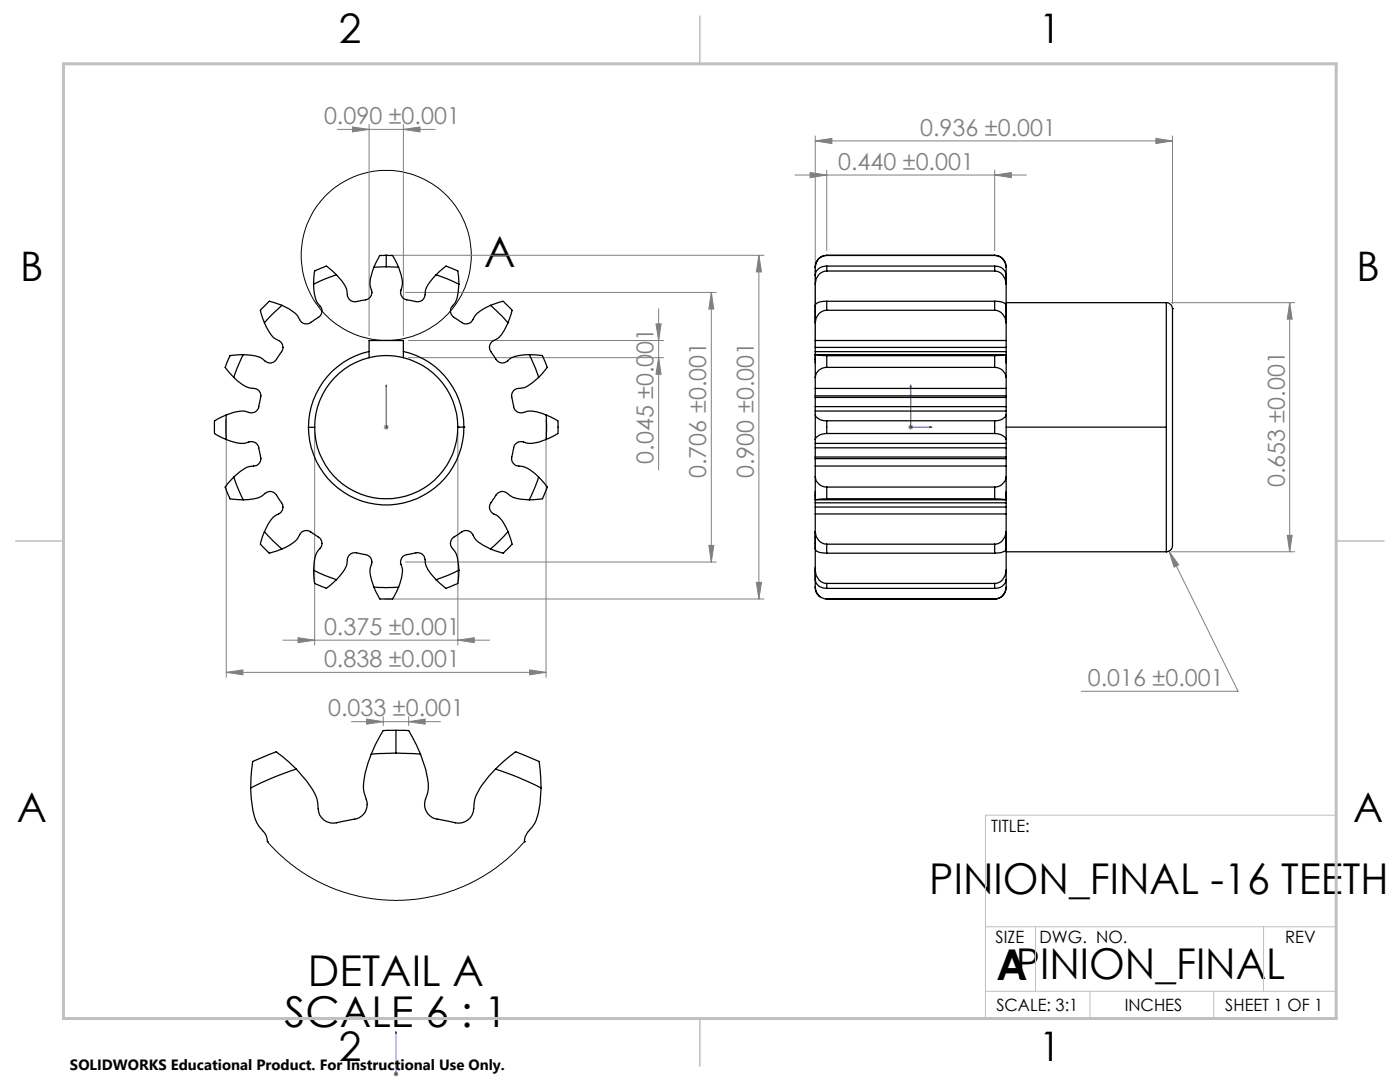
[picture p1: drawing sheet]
<svg xmlns="http://www.w3.org/2000/svg" width="279mm" height="216mm" viewBox="0 0 279 216" stroke-linecap="round" stroke-linejoin="round" font-family="sans-serif">
<circle cx="77.1" cy="51" r="17" fill="none" stroke="#000" stroke-width=".2"/>
<path d="M77.1 76.8v.4v-.4M77.1 76.8v8.4M181.8 76.8l.1 .4h-.3zM181.8 76.8v8.4h4.2M77.1 85.1v.2zM77.1 85.2h.1M185.6 85.1l.4 .1-.4 .1zM79 214.2v.2zM79 205.8v.5v-.5M79 214.3h.1M79 205.8v8.5" fill="none" stroke="#00f" stroke-width=".2"/>
<g fill="none" stroke="#808080" stroke-width=".2">
<path d="M67.3 25.8h19.6M70.3 25.3l3.4 .5-3.4 .5zM73.7 24.8v42.2M80.5 25.8l3.3-.5v1zM80.5 24.8v42.2M158.6 34.9h46.3M161.7 34.4l3.3 .5-3.3 .6zM162.7 28.1l3.3-.5v1zM162.7 27.1v42.1M162.7 28.1h71.3M165 33.9v16.1M198.5 34.9l3.3-.5v1.1z"/>
<path d="M198.5 33.9v16.1M230.7 27.6l3.3 .5-3.3 .5zM234 27.1v33.5M78.1 50.9h74.4M80.9 58.3h62M142 58.3v53.8M142 58.3l.5 3.4h-1zM151.4 50.9l.6 3.4h-1zM151.4 50.9v68.6M81.5 71.4h50.9M81.5 67.9h50.9M130.9 64.6h1l-.5 3.3z"/>
<path d="M131.4 71.4l.5 3.3h-1zM131.4 61.6v32.2M233.8 60.4h24.6M257.4 60.4v49.7M257.4 60.4l.5 3.3h-1zM45.2 83.8v51.3M62.8 86.3v42.4M76.6 85.2h1M76.7 84.9l.7 .7M77.1 84.7v1.1M77.4 84.9l-.7 .7M91.4 86.2v42.5"/>
<path d="M109 83.8v51.3M181.3 85.2h.9M181.4 84.9l.7 .7M181.8 84.7v1.1M182.1 84.9l-.7 .7M76.8 119.5h75.7M80.9 112.1h62M141.5 108.8h1l-.5 3.3zM151 116.2h1l-.6 3.3zM233.3 110l1.9 2.7-.9 .5zM233.3 110l13.8 27.9h-31.3M233.8 110.1h24.6"/>
<path d="M233.9 109.4l-.4 .4M256.9 106.8h1l-.5 3.3zM45.2 134.2l3.3-.5v1zM45.2 134.2h63.8M56.4 127.7h41.3M59.5 127.2l3.3 .5-3.3 .5zM91.4 127.7l3.3-.5v1zM105.7 133.7l3.3 .5-3.3 .5zM70.1 144h17.8M73.2 143.5l3.3 .5-3.3 .5zM76.5 143v1.8M81.6 144l3.2-.5v1z"/>
<path d="M81.6 143v1.8M78.5 214.3h1M78.7 214l.7 .7M79 213.8v1M79.4 214l-.7 .7"/>
</g>
<path d="M266.7 153.3v49.9h-240M266.7 162.7h-70v40.5M196.7 184.9h70M196.7 197.8h70M206.7 184.9v12.9M217.5 197.8v5.4M242.2 197.8v5.4M252.2 184.9v12.9" fill="none" stroke="#c0c0c0" stroke-width=".2"/>
<path d="M139.7 3.2v9.5M3.1 107.9h9.6M266.7 107.9h9.5M139.7 203.2v9.6" fill="none" stroke="#c0c0c0" stroke-width=".3"/>
<path d="M12.7 12.7h254v190.5h-254z" fill="none" stroke="#c0c0c0" stroke-width=".6"/>
<g fill="#00f">
<path d="M77.1 85.1v.2zM77.1 76.8v.4z"/>
<path d="M79 214.2v.2zM79 205.8v.5z"/>
<path d="M185.6 85.1l.4 .1-.4 .1zM181.8 76.8l.1 .4h-.3z"/>
</g>
<g fill="#808080">
<path d="M198.5 34.9l3.3-.5v1.1zM161.7 34.4l3.3 .5-3.3 .6z"/>
<path d="M45.2 134.2l3.3-.5v1zM105.7 133.7l3.3 .5-3.3 .5zM59.5 127.2l3.3 .5-3.3 .5zM91.4 127.7l3.3-.5v1zM233.3 110l1 3.2 .9-.5zM73.2 143.5l3.3 .5-3.3 .5zM81.6 144l3.2-.5v1z"/>
<path d="M80.5 25.8l3.3-.5v1zM70.3 25.3l3.4 .5-3.4 .5z"/>
<path d="M151 116.2h1l-.6 3.3zM151.4 50.9l.6 3.4h-1z"/>
<path d="M131.4 71.4l.5 3.3h-1zM130.9 64.6h1l-.5 3.3z"/>
<path d="M142 58.3l.5 3.4h-1zM141.5 108.8h1l-.5 3.3zM257.4 60.4l.5 3.3h-1zM256.9 106.8h1l-.5 3.3z"/>
<path d="M162.7 28.1l3.3-.5v1zM230.7 27.6l3.3 .5-3.3 .5z"/>
</g>
<g fill="none" stroke="#000" stroke-width=".25">
<path d="M62.6 56.7a6.1 6.1 0 0 0 1.4 4.5 1.56 1.56 0 0 1-.9 2.4l-.3 .2a2.36 2.36 0 0 1-2.3 .7l-.5-.4a4.8 4.8 0 0 0-2.3-2.5l-1.4-.7M67.1 54.8l-4.5 1.9M67.1 54.8l-2-1.7-1.1 .5-1.2 .5-.2 2.6M74.6 53.3a5.8 5.8 0 0 0-.5 4.6 1.53 1.53 0 0 1-1.6 2l-.5 .1a1.89 1.89 0 0 1-2.6-.9 4.5 4.5 0 0 0-1.2-3.1l-1.1-1.2M77.1 53.2l-2.5 .1M77.1 53.2l2.5 .1M77.1 50.9l-.5 .1a.82 .82 0 0 0-1.1 .6l-.9 1.7M77.1 50.9v2.3M77.1 50.9l.4 .1a.86 .86 0 0 1 1.2 .6l.9 1.7M79.6 53.3a7.5 7.5 0 0 1 .7 3l-.3 1.6a1.53 1.53 0 0 0 1.6 2l.5 .1a2.32 2.32 0 0 0 2.4-.3l.3-.6a4.2 4.2 0 0 1 .9-2.7l1.3-1.6M87 54.8l4.6 1.9M87 54.8l2-1.7 1.2 .5 1.2 .5 .2 2.6"/>
<path d="M91.6 56.7l-.3 2.6a4.8 4.8 0 0 1-1.3 2.2 1.69 1.69 0 0 0 1.2 2.2l.2 .1a2.76 2.76 0 0 0 2 .8 1.77 1.77 0 0 0 1.3-1.4l.2-.4a8.9 8.9 0 0 1 3-1.9M162.7 56.7v7.6M162.7 53.3v1.7M165 54.1a2.42 2.42 0 0 0-2.3 2.6M165 53.1v1M165 53.1a2.04 2.04 0 0 0-2.3 2.6v1M165 51a2.33 2.33 0 0 0-2.3 2.3M165 50.9v.1M165 50.9a2.31 2.31 0 0 0-2.3 2.4M165 50.9h33.5M165 54.1h33.5M165 53.1h33.5"/>
<path d="M165 51h33.5M198.5 54.1a2.42 2.42 0 0 1 2.3 2.6M198.5 53.1v1M198.5 53.1a2.08 2.08 0 0 1 2.3 2.6v1M198.5 51a2.33 2.33 0 0 1 2.3 2.3M198.5 50.9v.1M198.5 50.9a2.31 2.31 0 0 1 2.3 2.4M200.8 56.7v4.2M200.8 53.3v3.3M46.7 75.3a6.1 6.1 0 0 0 4.5 2.3 1.9 1.9 0 0 1 .7 2.4l-.1 .2a2.37 2.37 0 0 1-1.2 2.1 2.06 2.06 0 0 1-1.6-.2h-1.4l-2.4 .7M48.5 70.8l-1.2 2.8-.6 1.7M48.5 70.8l-2.6 .1-.6 1.5-.4 .9 1.8 2"/>
<path d="M52.8 64.4a5.7 5.7 0 0 0 3 3.7 1.69 1.69 0 0 1 0 2.6l-.1 .2a2 2 0 0 1-2.3 1.5l-.2-.2a4.5 4.5 0 0 0-3.1-1.3l-1.6-.1M56.3 60.9l-3.5 3.5M56.3 60.9l-2.6-.8-1.5 1.6-.2 .2v.4l.8 2.1M73.7 71.4a14.3 14.3 0 0 0-10.9 13.9M73.7 70.1a15.5 15.5 0 0 0-12.1 15.2M73.7 70.1v1.3M73.7 71.4a14 14 0 0 1 6.8 0M73.7 70.1v-2.2h6.8v2.2M80.5 70.1a15.4 15.4 0 0 1 12.1 15.1M80.5 71.4a14.3 14.3 0 0 1 10.9 13.8M80.5 70.1v1.3M97.9 60.9l3.5 3.5"/>
<path d="M97.9 60.9l2.5-.8 .2 .2 1.6 1.6-.8 2.5M101.4 64.4a9.1 9.1 0 0 1-1.7 2.8l-.6 .5a1.73 1.73 0 0 0-1.4 1.2 1.73 1.73 0 0 0 .7 1.8l.1 .2a2 2 0 0 0 2.2 1.5l.3-.2a4.5 4.5 0 0 1 2.6-1.3l2-.1M105.6 70.8l1.3 2.8 .6 1.7M105.6 70.8l2.7 .2 .7 1.7 .2 .6-1.7 2M107.5 75.3l-1.2 1a4.8 4.8 0 0 1-3.3 1.3 1.97 1.97 0 0 0-.7 2.6 2.79 2.79 0 0 0 .9 2l.3 .1a2.14 2.14 0 0 0 1.6-.2l.5-.1a8.1 8.1 0 0 1 3.4 .8M162.7 70.8h38.1l-2.3 .2M162.7 75.3v2.2M162.7 70.8v4.5M162.7 70.8l2.3 .2M162.7 77.5v1.5M162.7 64.4v3.5M162.7 79.3v1.8"/>
<path d="M162.7 79v.3M162.7 70.2v2.2M162.7 67.9v1.4M162.7 69.3v.9M162.7 67.9h38.1M162.7 77.5h38.1M162.7 79h38.1M162.7 79.3h38.1M162.7 70.2h38.1M162.7 69.3h38.1M165 73.3h-.4a2.25 2.25 0 0 0-1.9 2M165 71v2.3"/>
<path d="M165 61.9a2.41 2.41 0 0 0-2.3 2.5M165 60.1v1.8M165 60.1h-.8a1.68 1.68 0 0 0-1.5 .8v3.5M165 73.3h33.5M165 71h33.5M165 61.9h33.5M165 60.1h33.5M198.5 71v2.3M198.5 73.3h.4a2.25 2.25 0 0 1 1.9 2M198.5 61.9a2.41 2.41 0 0 1 2.3 2.5M198.5 60.1v1.8M198.5 60.1h.8a1.68 1.68 0 0 1 1.5 .8"/>
<path d="M200.8 70.8v4.5M200.8 75.3v2.2M200.8 77.5v1.5M200.8 64.4v3.5M200.8 60.9v3.5M200.8 79.3v1.8M200.8 79v.3M200.8 70.2v2.2M200.8 67.9v1.4M200.8 69.3v.9M200.8 61.1v3.2M200.8 60.4h32"/>
<path d="M232.8 60.4v24.8M232.8 60.4a1.27 1.27 0 0 1 1.2 1.2M234 61.6v45.7a3.2 3.2 0 0 1-.4 2.4l-.8 .4M234 61.6h.1M45.2 87.7a6 6 0 0 0 4.8 .4 1.74 1.74 0 0 1 1.8 1.9 2.63 2.63 0 0 1-.2 2.5l-.4 .4a4.8 4.8 0 0 0-3.4 1.3l-1.1 1M45.2 82.8v4.9M45.2 82.8l-2.1 1a.84 .84 0 0 0-.3 1.1v.8a.86 .86 0 0 0 .6 1.2l1.8 .8M46.7 95.2l.6 1.7 1.2 2.8M46.7 95.2l-1.8 2 .4 .9 .6 1.5 2.6 .1M48.5 99.7a6 6 0 0 0 4.7-1.4 1.67 1.67 0 0 1 2.3 1.1 2.59 2.59 0 0 1 .8 2.4l-.3 .5a4.4 4.4 0 0 0-2 1.5l-1.2 2.3M61.6 85.3h1.2M91.4 85.2h1.2"/>
<path d="M91.4 85.2h.1M91.4 85.2a14.3 14.3 0 0 1-14.3 14.3 14.3 14.3 0 0 1-14.3-14.2M92.6 85.2a15.5 15.5 0 0 1-15.5 15.6 15.5 15.5 0 0 1-15.5-15.5M92.6 85.2h.1M105.6 99.7l-1.6-.1a4.5 4.5 0 0 1-3-1.3 1.67 1.67 0 0 0-2.4 1.1 2.59 2.59 0 0 0-.8 2.4l.4 .5a4.6 4.6 0 0 1 2.2 1.9l1 1.9M107.5 95.2l-.6 1.7-1.3 2.8M107.5 95.2l1.7 2-.2 .6-.7 1.7-2.7 .2M109 82.8l.1 1.8-.1 3.1M109 87.7l-1.5 .5a4.7 4.7 0 0 1-3.3-.1 1.63 1.63 0 0 0-1.8 1.7 4.1 4.1 0 0 0-.2 2.3l.8 .8a5 5 0 0 1 2.9 1l1.6 1.3M109 82.8l2 1a.89 .89 0 0 1 .4 1.1v.8a.92 .92 0 0 1-.7 1.2l-1.7 .8M162.7 82.8v4.9M162.7 82.8a2.32 2.32 0 0 0 2.3 1.2"/>
<path d="M162.7 82v.8M162.7 87.7v.8M162.7 95.2a2.27 2.27 0 0 0 2.3 2M162.7 93v2.2M162.7 95.2v4.5M162.7 88.5v.9M162.7 81.1v.9M162.7 91.5v1.5M162.7 89.4v1.8M162.7 91.2v.3M162.7 98.1v2.2M162.7 82h38.1"/>
<path d="M162.7 99.7h38.1M162.7 93h38.1M162.7 89.4h38.1M162.7 81.1h38.1M162.7 91.5h38.1M162.7 91.2h38.1M165 84v2.5M165 86.5h-.4a2.25 2.25 0 0 0-1.9 1.2M165 97.2v2.3M165 99.5l-2.3 .2M165 84h33.5M165 86.5h33.5"/>
<path d="M165 97.2h33.5M165 99.5h33.5M198.5 84v2.5M198.5 86.5h.4a2.25 2.25 0 0 1 1.9 1.2M198.5 97.2v2.3M200.8 82v.8M200.8 82.8a2.32 2.32 0 0 1-2.3 1.2M200.8 82.8v4.9M200.8 87.7v.8h-38.1M200.8 93v2.2M200.8 95.2a2.27 2.27 0 0 1-2.3 2M200.8 95.2v4.5l-2.3-.2"/>
<path d="M200.8 88.5v.9M200.8 81.1v.9M200.8 91.5v1.5M200.8 89.4v1.8M200.8 91.2v.3M200.8 98.1v2.2M200.8 85.2h32M232.8 85.2v24.9M52.8 106.1l1.6 1.8 1.9 1.6M52.8 106.1l-.8 2.5 1.7 1.8 2.6-.9M56.3 109.5a6.2 6.2 0 0 0 3.9-3.3 1.99 1.99 0 0 1 2.6 .4l.2 .2a1.7 1.7 0 0 1 1 2.4 3.9 3.9 0 0 0-1.1 2l-.3 2.6M62.6 113.8l2.2 1 2.3 .9"/>
<path d="M62.6 113.8l.2 2.6 1.4 .7 .9 .3 2-1.7M67.1 115.7a5.9 5.9 0 0 0 2.3-4.3 1.74 1.74 0 0 1 2.4-.9l.5 .1a1.6 1.6 0 0 1 1.8 2l-.3 1.6 .8 3M74.6 117.2l2.5 .1 2.5-.1M74.6 117.2l1.2 2.3h2.6l1.2-2.3M87 115.7a7.7 7.7 0 0 1-1.9-2.7l-.2-.6a1.74 1.74 0 0 0-.7-1.8 1.74 1.74 0 0 0-1.9-.1h-.2a2.06 2.06 0 0 0-2.1 1.4v.6a3.1 3.1 0 0 1 .2 2.3l-.6 2.4M91.6 113.8l-2.3 1-2.3 .9M91.6 113.8l-.2 2.6-1.5 .7-.9 .3-2-1.7M97.9 109.5l-1.4-.7a4.6 4.6 0 0 1-2.3-2.4 1.68 1.68 0 0 0-2.6 .1l-.4 .3a1.63 1.63 0 0 0-.9 2.6 6.2 6.2 0 0 1 1.3 4.4M101.4 106.1l-3.5 3.4M101.4 106.1l.8 2.5-1.6 1.6-.2 .2-2.5-.9M162.7 117.2a2.27 2.27 0 0 0 .9 1.9M162.7 106.1a2.41 2.41 0 0 0 2.3 2.5"/>
<path d="M162.7 102.6v3.5M162.7 106.1v2.6a1.15 1.15 0 0 0 1.1 1.6l1.2 .1M162.7 101.2v1.4M162.7 100.3v.9M162.7 113.8v1a2.04 2.04 0 0 0 2.3 2.6M162.7 113.8a2.42 2.42 0 0 0 2.3 2.6M162.7 106.2v7.6M162.7 117.2a2.33 2.33 0 0 0 2.3 2.3M162.7 113.2v4M162.7 102.6h38.1M162.7 100.3h38.1M162.7 101.2h38.1"/>
<path d="M164.9 119.5h33.6M165 108.6v1.8M165 116.4v1M165 119.5h.1M165 108.6h33.5M165 110.4h33.5M165 116.4h33.5M165 117.4h33.5M198.5 108.6v1.8M198.5 116.4v1M198.5 119.5h.1M200.8 117.3a2.29 2.29 0 0 1-2.3 2.2"/>
<path d="M200.8 106.1a2.41 2.41 0 0 1-2.3 2.5M200.8 102.6v3.5M200.8 106.1v2.6a1.15 1.15 0 0 1-1.1 1.6l-1.2 .1M200.8 101.2v1.4M200.8 100.3v.9M200.8 113.8a2.42 2.42 0 0 1-2.3 2.6M200.8 106.2v7.6M200.8 115.7a2.15 2.15 0 0 1-2.3 1.7M200.8 113.8v1.9M200.8 115.7v1.5a2.33 2.33 0 0 1-2.3 2.3M200.8 110.1h32M50 157.2a14.7 14.7 0 0 0 1.7 7.7l.9 1a3 3 0 0 1 .8 2.1"/>
<path d="M59.1 153.5a58.9 58.9 0 0 0-9.1 3.7M59.1 153.5l-1.5-1.5-2.5-2-1.8 .7-2.9 1.2-.4 5.3M74.1 150.5a14.8 14.8 0 0 0-1.4 7.7l.4 1.3a3 3 0 0 1-2.8 4l-2.2 .5a3.1 3.1 0 0 1-4.6-2.6 8.2 8.2 0 0 0-2.3-5.5l-2.1-2.4M79 150.3l-4.9 .2M79 150.3l4.9 .2M79 145.7l-2.5 .1-1.6 2.8-.8 1.9M79 145.7v4.6M79 145.7l2.6 .1 2.3 4.7M83.9 150.5a18 18 0 0 1 1.6 6.3 6.7 6.7 0 0 1-.7 2.9 2.97 2.97 0 0 0 2.9 3.8l2.3 .5a3.2 3.2 0 0 0 4.5-2.6 8.2 8.2 0 0 1 1.7-4.8l2.7-3.1M98.9 153.5a58.9 58.9 0 0 1 9.1 3.7M98.9 153.5l1.5-1.5 2.5-2 2.4 1 2.3 .9 .4 5.3M108 157.2a17.5 17.5 0 0 1-1 6.5l-.7 1.2-.9 1a2.8 2.8 0 0 0-.7 2.1"/>
<path d="M53.4 168h.1M104.7 168h.1"/>
</g>
<path d="M53.4 168l1.7 1.8 3 2.7 3.3 2.2 3.5 1.9 3.8 1.4 3.3 .9 3.9 .6 2.9 .2 3.7-.2 3.3-.5 3.9-1.1 2.9-1.1 3.8-2 2.7-1.7 3.5-2.9 2.1-2.2" fill="none" stroke="#000" stroke-width=".2"/>
<g font-size="8.5">
<text x="96.6" y="53.3">A</text>
<text x="185.5" y="178.4">PINION_FINAL -16 TEETH</text>
<text x="61.5" y="196.7">DETAIL A</text>
<text x="198.9" y="195.5">APINION_FINAL</text>
<text x="56.7" y="204.9">SCALE 6 : 1</text>
</g>
<g font-size="8.1">
<text x="67.6" y="8.5">2</text>
<text x="207.3" y="8.5">1</text>
<text x="4" y="56.2">B</text>
<text x="270.7" y="56.2">B</text>
<text x="3.3" y="164.1">A</text>
<text x="270" y="164.1">A</text>
<text x="67.6" y="211.7">2</text>
<text x="207.3" y="211.7">1</text>
</g>
<g font-size="4.7" fill="#808080">
<text x="64.7" y="24.8">0.090 ±0.001</text>
<text x="183.6" y="27.1">0.936 ±0.001</text>
<text x="167.3" y="33.9">0.440 ±0.001</text>
<text x="130.4" y="92.5" transform="rotate(-90 130.4 92.5)">0.045 ±0.001</text>
<text x="141" y="95.4" transform="rotate(-90 141 95.4)">0.706 ±0.001</text>
<text x="150.5" y="95.4" transform="rotate(-90 150.5 95.4)">0.900 ±0.001</text>
<text x="256.4" y="97.3" transform="rotate(-90 256.4 97.3)">0.653 ±0.001</text>
<text x="64.7" y="126.7">0.375 ±0.001</text>
<text x="64.7" y="133.1">0.838 ±0.001</text>
<text x="217.1" y="136.9">0.016 ±0.001</text>
<text x="65.5" y="143">0.033 ±0.001</text>
</g>
<g font-size="3.4">
<text x="197.8" y="166">TITLE:</text>
<text x="198.7" y="188.1">SIZE</text>
<text x="207.5" y="188.1">DWG. NO.</text>
<text x="256.5" y="188.2">REV</text>
<text x="198.8" y="201.7">SCALE: 3:1</text>
<text x="224.5" y="201.7">INCHES</text>
<text x="244.5" y="201.7">SHEET 1 OF 1</text>
</g>
<text font-size="3" x="14" y="213.5">SOLIDWORKS Educational Product. For Instructional Use Only.</text>
</svg>
